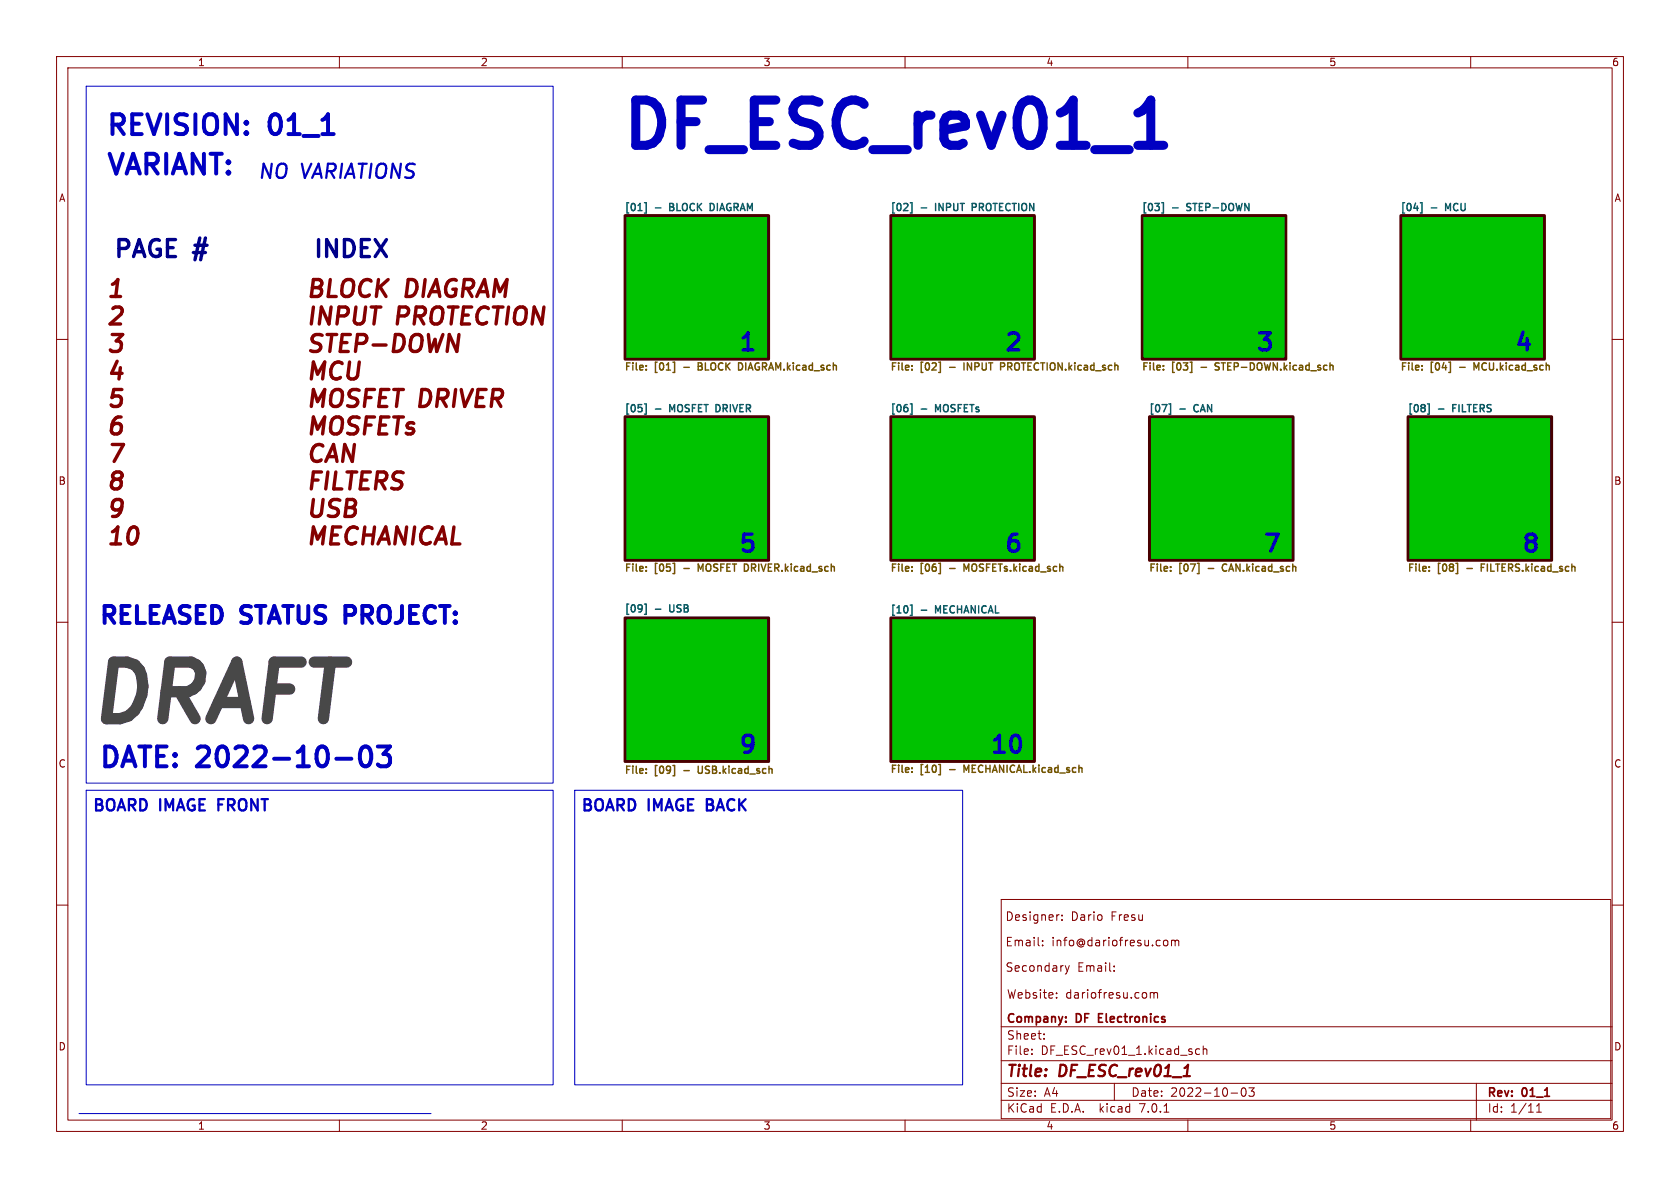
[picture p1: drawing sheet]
<svg xmlns="http://www.w3.org/2000/svg" width="297mm" height="210mm" viewBox="0 0 297 210" stroke-linecap="round" stroke-linejoin="round" font-family="sans-serif">
<g fill="none" stroke="#840000" stroke-width=".18">
<path d="M10 10h277v190h-277zM12 12h273v186h-273zM60 10v2M110 10v2M160 10v2M210 10v2M260 10v2M10 60h2M285 60h2M10 110h2M285 110h2M10 160h2"/>
<path d="M177 159h107.8v38.8h-107.8zM285 160h2M184.3 167.1v.1M184.3 166.3v.1M186.8 176.3v.2M186.8 175.5v.2M187.1 161.7h.2M187.8 162.6v.1M187.8 161.8v.1M188.3 170.7l.4 1M188.7 171.7l-.2 .4-.2 .1M189 170.7l-.3 1"/>
<path d="M197 171.6v.1M197 170.8v.1M203.4 175.5v1M203.4 175.6l.4-.1 .2 .2M204 175.7l.2-.2h.4v1M204 175.7v.8M205.8 166.3l.4-.1 .3 .3v.4l-.2 .2-.3 .1-.2-.1M207.1 166.3l.4-.1 .3 .2M207.1 166.2v1M207.8 166.4l.2-.2 .3 .1 .1 .9M207.8 166.4v.8M60 198v2"/>
<path d="M110 198v2M160 198v2M177 194.5h108M177 191.5h108M177 187.5h108M177 181.5h108M182.4 186.3v.1M182.4 185.5v.1M184.6 183.6v.1M184.6 182.8v.1M197 191.5v3M205.8 196.6h.8"/>
<path d="M210 198v2M211.4 186.1l.2 .3 .5-.1M212.1 185.5l-.5-.1-.2 .3M212.7 185.5l.2-.1 .4 .1 .1 .9M212.7 184.9v1.5M217.6 193.2h1.2M219.6 192.4l.2-.1a.81 .81 0 0 1 .6 .6 .81 .81 0 0 1-.3 .8l-.2 .1a.81 .81 0 0 1-.6-.6 .81 .81 0 0 1 .3-.8zM220.8 192.3h.9l-.5 .6 .4 .1v.7l-.2 .1h-.4l-.2-.1M260 198v2M261 191.5v6.5M271.6 196.6h.9M271.6 195.5l.5-.4v1.5"/>
</g>
<g fill="#00c200" stroke="#00c200" stroke-width=".18">
<path d="M201.9 38.1h25.4v25.4h-25.4z"/>
<path d="M157.5 38.1h25.4v25.4h-25.4z"/>
<path d="M247.6 38.1h25.4v25.4h-25.4z"/>
<path d="M248.9 73.7h25.4v25.4h-25.4z"/>
<path d="M157.5 109.2h25.4v25.4h-25.4z"/>
<path d="M110.5 109.2h25.4v25.4h-25.4z"/>
<path d="M157.5 73.7h25.4v25.4h-25.4z"/>
<path d="M110.5 73.7h25.4v25.4h-25.4z"/>
<path d="M110.5 38.1h25.4v25.4h-25.4z"/>
<path d="M203.2 73.7h25.4v25.4h-25.4z"/>
</g>
<path d="M110.5 38.1h25.4v25.4h-25.4zM157.5 38.1h25.4v25.4h-25.4zM201.9 38.1h25.4v25.4h-25.4zM247.6 38.1h25.4v25.4h-25.4zM110.5 73.7h25.4v25.4h-25.4zM157.5 73.7h25.4v25.4h-25.4zM203.2 73.7h25.4v25.4h-25.4zM248.9 73.7h25.4v25.4h-25.4zM110.5 109.2h25.4v25.4h-25.4zM157.5 109.2h25.4v25.4h-25.4z" fill="none" stroke="#480000" stroke-width=".5"/>
<path d="M113.9 35.8h.3v1.9h-.3M160.9 35.8h.3v1.9h-.3M171.9 36.6h.5M172.4 36h-.5v1.2M205.4 35.8h.3v1.9h-.3M251.1 35.8h.3v1.9h-.3M113.9 71.4h.3v1.8h-.3M160.9 71.4h.3v1.8h-.3M206.6 71.4h.3v1.8h-.3M252.4 71.4h.3v1.8h-.3M113.9 106.8h.3v1.8h-.3M160.9 107h.3v1.8h-.3" fill="none" stroke="#006464" stroke-width=".25"/>
<g fill="none" stroke="#725600" stroke-width=".25">
<path d="M116.2 64h-.3v1.8M119 64h.3v1.8M120.9 64.9h1M123.4 64.7h.5M123.9 64.1h-.5v1.3h.5M163.2 64h-.3v1.8M165.9 64h.3v1.8M167.9 64.9h.9M170.4 64.1v1.3M176.9 64.1h.5l.2 .3-.1 .3-.6 .1M207.6 64h-.3v1.8M210.4 64h.3v1.8"/>
<path d="M212.3 64.9h1M214.8 65.4h.5M215.4 64.1h-.3l-.3 .3 .1 .3 .4 .1M253.3 64h-.3v1.8M255.3 64.1l-.3 .9M256.1 64h.3v1.8M258.1 64.9h.9M261 65.1l-.4-1v1.3M116.2 99.6h-.3v1.8M119 99.6h.3v1.8M163.2 99.6h-.3v1.8M165.9 99.6h.3v1.8"/>
<path d="M208.9 99.6h-.3v1.8M211.7 99.6h.3v1.8M216.5 99.7a.68 .68 0 0 0-.4 .6 .68 .68 0 0 0 .4 .7M254.6 99.6h-.3v1.8M257.4 99.6h.3v1.8M262.5 99.7h-.6v1.3M123.9 100.6l-.5-.9v1.3M170.8 100.6l-.4-.9v1.3M261.9 100.3h.4M116.2 135.3h-.3v1.8M119 135.3h.3v1.8M120.9 136.2h1"/>
<path d="M123.4 135.4v1.1l.2 .1 .3 .1M163.2 135.1h-.3v1.9M165.9 135.1h.3v1.9M167.9 136.1h.9M170.8 136.2l-.4-.9v1.2"/>
</g>
<path d="M57 23.7h2M59.5 134.1h2.6M63.8 132.6a2.72 2.72 0 0 0 .3 2.7 .83 .83 0 0 0 1.4-.5l.1-.7v-.8l-.1-.7M69 132l-1.2 1.3a.95 .95 0 0 1 1.2 .7v.8l-.4 .5-.3 .2h-1l-.5-.4" fill="none" stroke="#0000c2" stroke-width=".7"/>
<g fill="none" stroke="#840000" stroke-width=".6">
<path d="M55.2 50.8h1M55.4 49.4h1a.73 .73 0 0 1 .5 .8 .73 .73 0 0 1-.7 .6l.4 .2a.87 .87 0 0 1-.4 1.4h-1.2zM55.4 54.3l-.4 3M57 59.3a1.27 1.27 0 0 0-1.6 .1 .67 .67 0 0 0 .3 1.2l.5 .1a.73 .73 0 0 1 .5 .8 .73 .73 0 0 1-.7 .6h-.7l-.4-.1M57.8 59.1h1.7M58.4 49.4l-.4 3h1.4M58.5 54.3l-.3 3-1.4-3-.4 3M58.7 59.1l-.4 3M59.7 55.8h1.2a.83 .83 0 0 0 .7-.7 .83 .83 0 0 0-.5-.8h-1.2l-.3 3M60.7 49.8a1.03 1.03 0 0 1 1.8 0 2.49 2.49 0 0 1-.6 2.5l-.3 .1h-.6l-.5-.4-.1-.6 .1-1zM61.9 59.1h-1.4l-.4 3h1.5M62.9 54.3l-.3 2.4 .3 .4a.99 .99 0 0 0 1.4-.4l.3-2.4"/>
<path d="M65.6 49.7a1.09 1.09 0 0 0-1.8 .4 1.45 1.45 0 0 0 .6 2.3l.9-.3M65.6 54.3h1.7M66.5 54.3l-.4 3M66.9 49.4l-.4 3M67.2 50.7l1 1.7M68.6 49.4l-1.9 1.7M69.9 59.1l-.4 3a1.71 1.71 0 0 0 1.8-.9 1.71 1.71 0 0 0-.3-1.9l-.4-.2M73.5 59.1l-.3 .2a2.49 2.49 0 0 0-.6 2.4l.2 .3a1.09 1.09 0 0 0 1.7-.9l.1-1v-.5l-.6-.5M75.7 59.1l.4 3 .8-2.1 .3 2.1 1.1-3M81.1 59.1l-.3 3-1.4-3-.4 3M55 67l.4-3 .7 2.1 1.3-2.1-.4 3M55 71.9l.4-3 .7 2.1 1.3-2.1-.4 3"/>
<path d="M55 76.7l.4-3 .7 2.2 1.3-2.2-.4 3M57.1 78.9a1.09 1.09 0 0 0-1.8 .4 1.45 1.45 0 0 0 .6 2.3l.9-.3M58.8 69.3a1.04 1.04 0 0 1 1.7 0 2.5 2.5 0 0 1-.6 2.4l-.3 .2h-.6l-.5-.5-.1-.5 .1-1zM58.8 74.1a1.04 1.04 0 0 1 1.7 0 2.5 2.5 0 0 1-.6 2.5l-.3 .1h-.6l-.5-.4-.1-.6 .1-1zM60.3 60.6h1M60.5 64.3a1.09 1.09 0 0 0-1.8 .4 1.45 1.45 0 0 0 .6 2.3l.9-.3M61.8 64l-.3 2.4 .2 .5a.99 .99 0 0 0 1.5-.5l.3-2.4M62.7 78.6l-.4 3-1.4-3-.3 3M63 60.7h1.2a.83 .83 0 0 0 .6-.7 .83 .83 0 0 0-.4-.9h-1.2l-.4 3M63.5 73.9a1.27 1.27 0 0 0-1.6 .1 .67 .67 0 0 0 .3 1.1l.5 .2a.73 .73 0 0 1 .6 .8 .73 .73 0 0 1-.7 .6h-.7l-.5-.1M63.5 69a1.27 1.27 0 0 0-1.6 .1 .67 .67 0 0 0 .3 1.2l.5 .1a.73 .73 0 0 1 .6 .8 .73 .73 0 0 1-.7 .7h-.7l-.5-.2M64.6 70.3h1"/>
<path d="M64.6 75.1h1M66 61h2.2M66.2 68.9h-1.4l-.4 3M66.2 73.7h-1.4l-.4 3M67.2 70.3h1M67.2 75.1h1M68.8 68.9h-1.5l-.3 3h1.4M68.8 73.7h-1.5l-.3 3h1.4M69.6 68.9h1.7M69.6 73.7h1.7M70.5 68.9l-.4 3M70.5 73.7l-.4 3"/>
<path d="M73.2 74.9a.73 .73 0 0 0-1.2 .4l.1 .3 .9 .3 .1 .4-.2 .3-.3 .1h-.5l-.3-.1M55 96.2l.4-3 .7 2.1 1.3-2.1-.4 3M55.2 84.9h1M55.4 88.3l-.3 2.4 .2 .4a.99 .99 0 0 0 1.5-.4l.3-2.4M56.8 83.4h-1.4l-.4 3M57.6 81.6l1.4-3 .6 3M58 83.4l-.4 3M58 80.7h1.4M58.6 94.6h1M59.4 83.4l-.4 3h1.4M60.1 88.4a1.27 1.27 0 0 0-1.6 .2 .67 .67 0 0 0 .3 1.1l.5 .2a.73 .73 0 0 1 .5 .8 .73 .73 0 0 1-.6 .6h-.8l-.4-.2M60.2 93.2h-1.4l-.4 3h1.5"/>
<path d="M61.2 89.7h1M61.4 83.4h1.7M61.4 88.3h1a.73 .73 0 0 1 .5 .8 .73 .73 0 0 1-.7 .6l.4 .2a.87 .87 0 0 1-.5 1.4h-1.1zM62.2 83.4l-.4 3M63.2 93.4a1.09 1.09 0 0 0-1.8 .5 1.45 1.45 0 0 0 .6 2.3l.9-.3M63.9 84.9h1M64.3 94.6h1.7M64.5 93.2l-.4 3M65.5 83.4h-1.5l-.3 3h1.4M66.2 93.2l-.4 3M66.6 85h1.1a.83 .83 0 0 0 .7-.7 .83 .83 0 0 0-.5-.9h-1.2l-.3 3M66.8 96.2l1.4-3 .6 3"/>
<path d="M67.2 95.3h1.4M67.3 85l.8 1.4M71.3 83.6a1.27 1.27 0 0 0-1.6 .1 .67 .67 0 0 0 .3 1.2l.5 .1a.73 .73 0 0 1 .5 .8 .73 .73 0 0 1-.6 .6h-.8l-.4-.1M71.9 93.2l-.4 3-1.3-3-.4 3M73.3 93.2l-.4 3M76.4 93.4a1.09 1.09 0 0 0-1.8 .5 1.45 1.45 0 0 0 .6 2.3l.9-.3M76.9 96.2l1.4-3 .6 3M77.3 95.3h1.4M80.2 93.2l-.3 3h1.4"/>
</g>
<path d="M56.3 42.4v3M59.5 42.4v3l-1.8-3v3M60.9 42.4h.7a1.64 1.64 0 0 1 .7 2.5l-.3 .3-.4 .2h-.7zM63.9 43.8h1M65.3 42.4h-1.4v3h1.4M66.3 42.4l2 3M68.3 42.4l-2 3" fill="none" stroke="#000084" stroke-width=".6"/>
<path d="M201.2 25.7h4.5" fill="none" stroke="#0000c2" stroke-width="1.6"/>
<path d="M15.2 15.2h82.6v123.2h-82.6zM15.2 139.7h82.6v52.1h-82.6zM101.6 139.7h68.6v52.1h-68.6zM14 196.9h62.2" fill="none" stroke="#0000c2" stroke-width=".18"/>
<text font-size="13.9" fill="#484848" x="16.5" y="128.3">DRAFT</text>
<text font-size="11.1" fill="#0000c2" x="110.5" y="26.7">DF_ESC_rev01_1</text>
<g font-size="4.9" fill="#0000c2">
<text x="19" y="24.1">REVISION: 01_1</text>
<text x="19" y="31.1">VARIANT:</text>
<text x="17.8" y="135.9">DATE: 2022-10-03</text>
</g>
<text font-size="4.2" fill="#000084" x="20.3" y="45.7">PAGE # INDEX</text>
<g font-size="4.2" fill="#840000">
<text x="19" y="52.8">1</text>
<text x="72" y="52.8">DIAGRAM</text>
<text x="19" y="57.6">2</text>
<text x="70.4" y="57.6">PROTECTION</text>
<text x="19" y="62.5">3</text>
<text x="19" y="67.4">4</text>
<text x="19" y="72.2">5</text>
<text x="19" y="77.1">6</text>
<text x="74.4" y="72.2">DRIVER</text>
<text x="19" y="81.9">7</text>
<text x="19" y="86.8">8</text>
<text x="19" y="91.7">9</text>
<text x="19" y="96.5">10</text>
</g>
<g font-size="4.2" fill="#0000c2">
<text x="130.8" y="62.2">1</text>
<text x="177.8" y="62.2">2</text>
<text x="222.2" y="62.2">3</text>
<text x="268" y="62.2">4</text>
<text x="130.8" y="97.8">5</text>
<text x="177.8" y="97.8">6</text>
<text x="223.5" y="97.8">7</text>
<text x="269.2" y="97.8">8</text>
<text x="17.8" y="110.5">RELEASED STATUS PROJECT:</text>
<text x="130.8" y="133.4">9</text>
<text x="175.3" y="133.4">10</text>
</g>
<text font-size="3.5" fill="#0000c2" x="45.7" y="31.8">NO VARIATIONS</text>
<g font-size="2.8" fill="#0000c2">
<text x="16.5" y="143.5">BOARD IMAGE FRONT</text>
<text x="102.9" y="143.5">BOARD IMAGE BACK</text>
</g>
<g font-size="2.8" fill="#840000">
<text x="178" y="190.8">Title:</text>
<text x="187.4" y="190.8">DF_ESC_rev01_1</text>
</g>
<g font-size="2.1" fill="#840000">
<text x="177.8" y="167.4">Email:</text>
<text x="177.8" y="162.9">Designer:</text>
<text x="185.9" y="167.4">info@dariofresu.com</text>
<text x="189.3" y="162.9">Dario</text>
<text x="196.4" y="162.9">Fresu</text>
<text x="177.8" y="171.9">Secondary</text>
<text x="190.5" y="171.9">Email:</text>
<text x="178" y="176.7">Website:</text>
<text x="188.4" y="176.7">dariofresu.com</text>
<text x="178" y="183.9">Sheet:</text>
<text x="178" y="181.1">Company:</text>
<text x="190.4" y="181.1">DF</text>
<text x="194.8" y="181.1">Electronics</text>
<text x="178" y="186.6">File:</text>
<text x="184" y="186.6">DF_ESC_rev01_1.kicad_sch</text>
<text x="178" y="196.8">KiCad</text>
<text x="178" y="194">Size:</text>
<text x="184.6" y="194">A4</text>
<text x="185.7" y="196.8">E.D.A.</text>
<text x="194.4" y="196.8">kicad</text>
<text x="200" y="194">Date:</text>
<text x="201.5" y="196.8">7.0.1</text>
<text x="206.9" y="194">2022-10-03</text>
<text x="263" y="194.2">Rev:</text>
<text x="263" y="196.8">Id:</text>
<text x="267" y="196.8">1/11</text>
<text x="269.2" y="194.2">01_1</text>
</g>
<g font-size="1.8" fill="#840000">
<text x="35" y="11.8">1</text>
<text x="85" y="11.8">2</text>
<text x="135" y="11.8">3</text>
<text x="185" y="11.8">4</text>
<text x="235" y="11.8">5</text>
<text x="285" y="11.8">6</text>
<text x="10.4" y="35.8">A</text>
<text x="285.4" y="35.8">A</text>
<text x="10.3" y="85.8">B</text>
<text x="285.3" y="85.8">B</text>
<text x="10.3" y="135.8">C</text>
<text x="285.3" y="135.8">C</text>
<text x="10.3" y="185.8">D</text>
<text x="285.3" y="185.8">D</text>
<text x="35" y="199.8">1</text>
<text x="85" y="199.8">2</text>
<text x="135" y="199.8">3</text>
<text x="185" y="199.8">4</text>
<text x="235" y="199.8">5</text>
<text x="285" y="199.8">6</text>
</g>
<g font-size="1.8" fill="#006464">
<text x="110.5" y="37.4">[01]</text>
<text x="116" y="37.4">-</text>
<text x="118.9" y="37.4">BLOCK DIAGRAM</text>
<text x="157.5" y="37.4">[02]</text>
<text x="162.9" y="37.4">-</text>
<text x="165.9" y="37.4">INPUT</text>
<text x="172.7" y="37.4">PROTECTION</text>
<text x="201.9" y="37.4">[03]</text>
<text x="207.4" y="37.4">-</text>
<text x="210.3" y="37.4">STEP-DOWN</text>
<text x="247.6" y="37.4">[04]</text>
<text x="253.1" y="37.4">-</text>
<text x="256" y="37.4">MCU</text>
<text x="110.5" y="72.9">[05]</text>
<text x="116" y="72.9">-</text>
<text x="118.9" y="72.9">MOSFET DRIVER</text>
<text x="157.5" y="72.9">[06]</text>
<text x="162.9" y="72.9">-</text>
<text x="165.9" y="72.9">MOSFETs</text>
<text x="203.2" y="72.9">[07]</text>
<text x="208.7" y="72.9">-</text>
<text x="211.6" y="72.9">CAN</text>
<text x="248.9" y="72.9">[08]</text>
<text x="254.4" y="72.9">-</text>
<text x="257.3" y="72.9">FILTERS</text>
<text x="110.5" y="108.3">[09]</text>
<text x="116" y="108.3">-</text>
<text x="118.9" y="108.3">USB</text>
<text x="157.5" y="108.5">[10]</text>
<text x="162.9" y="108.5">-</text>
<text x="165.9" y="108.5">MECHANICAL</text>
</g>
<g font-size="1.8" fill="#725600">
<text x="110.5" y="66">File:</text>
<text x="115.9" y="66">[01]</text>
<text x="124.3" y="66">BLOCK DIAGRAM.kicad_sch</text>
<text x="157.5" y="66">File:</text>
<text x="162.9" y="66">[02]</text>
<text x="171.3" y="66">INPUT</text>
<text x="178.1" y="66">PROTECTION.kicad_sch</text>
<text x="201.9" y="66">File:</text>
<text x="207.3" y="66">[03]</text>
<text x="215.7" y="66">STEP-DOWN.kicad_sch</text>
<text x="247.6" y="66">File:</text>
<text x="253.1" y="66">[04]</text>
<text x="261.4" y="66">MCU.kicad_sch</text>
<text x="110.5" y="101.5">File:</text>
<text x="115.9" y="101.5">[05]</text>
<text x="121.4" y="101.5">-</text>
<text x="124.3" y="101.5">MOSFET DRIVER.kicad_sch</text>
<text x="157.5" y="101.5">File:</text>
<text x="162.9" y="101.5">[06]</text>
<text x="168.3" y="101.5">-</text>
<text x="171.3" y="101.5">MOSFETs.kicad_sch</text>
<text x="203.2" y="101.5">File:</text>
<text x="208.6" y="101.5">[07]</text>
<text x="214.1" y="101.5">-</text>
<text x="217" y="101.5">CAN.kicad_sch</text>
<text x="248.9" y="101.5">File:</text>
<text x="254.3" y="101.5">[08]</text>
<text x="259.8" y="101.5">-</text>
<text x="262.7" y="101.5">FILTERS.kicad_sch</text>
<text x="110.5" y="137.3">File:</text>
<text x="115.9" y="137.3">[09]</text>
<text x="124.3" y="137.3">USB.kicad_sch</text>
<text x="157.5" y="137.1">File:</text>
<text x="162.9" y="137.1">[10]</text>
<text x="171.3" y="137.1">MECHANICAL.kicad_sch</text>
</g>
</svg>
